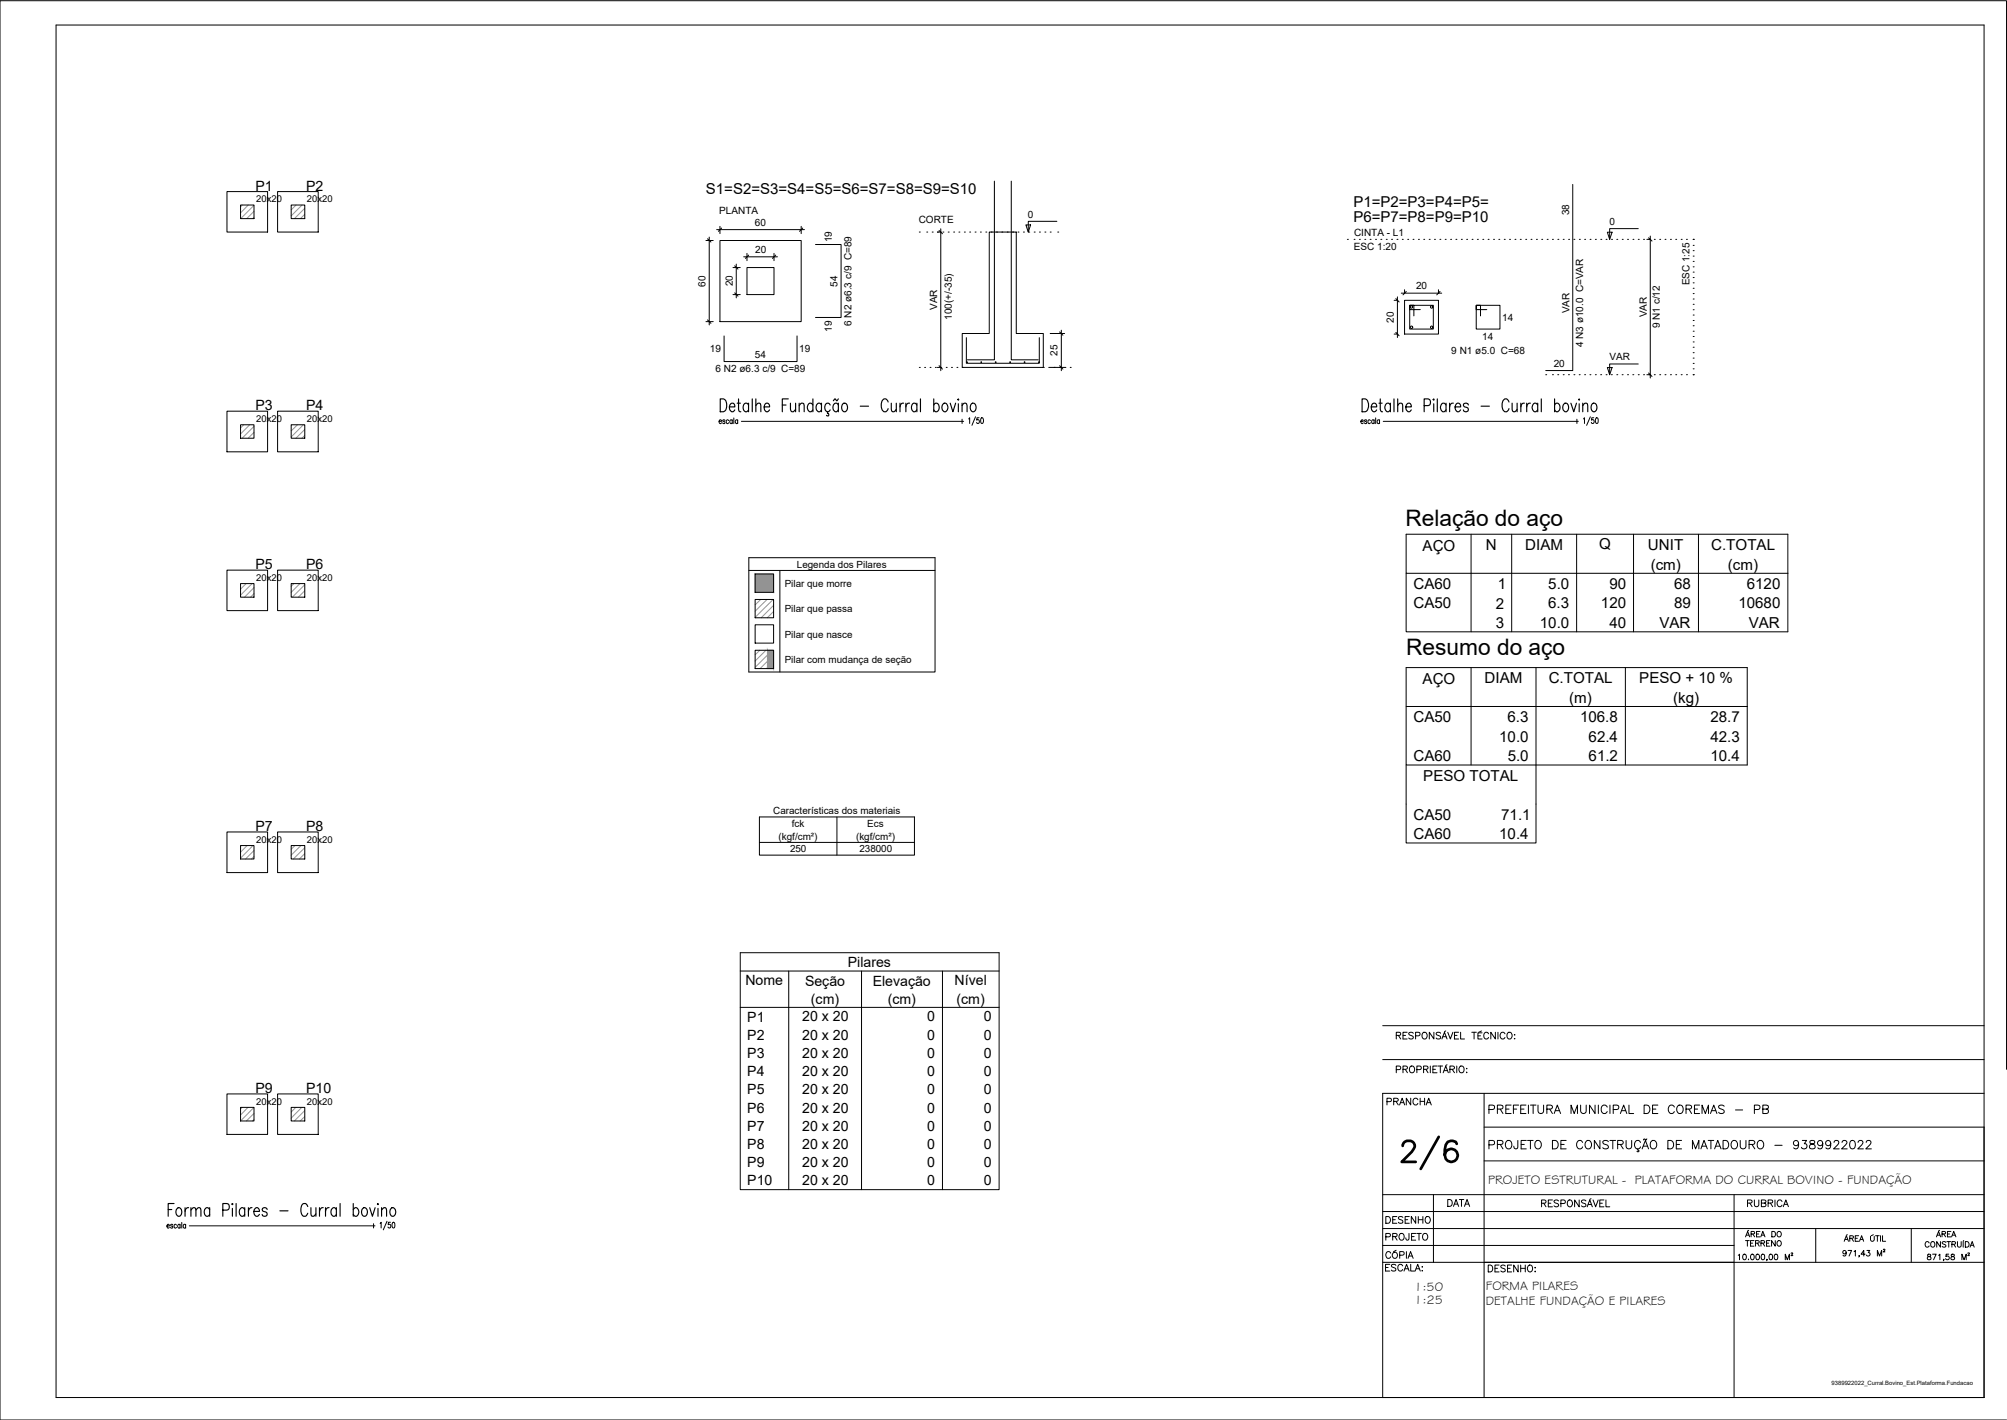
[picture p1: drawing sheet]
<svg xmlns="http://www.w3.org/2000/svg" width="594mm" height="420mm" viewBox="0 0 594 420" stroke-linecap="round" stroke-linejoin="round" font-family="sans-serif">
<!-- layer: FO-Textos dos pilares -->
<path d="M219.1 281.9h76.6v70.1h-76.6zM219.1 287.3h76.6M219.1 298.1h76.6M233.5 287.3v64.7M255 287.3v64.7M279 287.3v64.7" fill="none" stroke="#000" stroke-width=".3"/>
<!-- layer: FO-Hachuras dos pilares -->
<g fill="#969696" stroke="#969696" stroke-width=".3">
<path d="M223.5 169.8l5.5 5.5v-5.5zM223.5 169.8l5.5 5.5h-5.5z"/>
<path d="M227.2 192.4l1.8 5.4v-5.4zM227.2 192.4l1.8 5.4h-1.8z"/>
</g>
<g fill="none" stroke="#969696" stroke-width=".3">
<path d="M71.7 60.7l-.5 .5M73.5 60.7l-2.3 2.3M75.2 60.7l-4 4M75.2 62.5l-2.2 2.2M75.2 64.3l-.4 .4M87.6 60.7l-1.4 1.4M89.4 60.7l-3.2 3.2M90.2 61.6l-3 3.1M90.2 63.4l-1.3 1.3M72.1 125.7l-.9 .9M73.9 125.7l-2.7 2.7M75.2 126.2l-3.5 3.5"/>
<path d="M75.2 127.9l-1.8 1.8M86.3 125.7l-.1 .1M88.1 125.7l-1.9 1.8M89.8 125.7l-3.6 3.6M90.2 127.1l-2.6 2.6M90.2 128.8l-.8 .9M72.9 172.7l-1.7 1.6M74.6 172.7l-3.4 3.4M75.2 173.9l-2.8 2.8M75.2 175.6l-1 1.1M87 172.7l-.8 .8M88.8 172.7l-2.6 2.6"/>
<path d="M90.2 173l-3.7 3.7M90.2 174.8l-1.9 1.9M90.2 176.6l-.1 .1M225.2 177.4l-1.7 1.6M227 177.4l-3.5 3.4M228.9 177.4l-5.4 5.3M229 179.1l-3.7 3.7M224.9 192.4l-1.4 1.4M226.7 192.4l-3.2 3.2M227.2 193.8l-3.7 3.6M227.2 195.7l-2.2 2.1M227.2 197.5l-.3 .3"/>
<path d="M229 180.9l-1.9 1.9M71.4 250.2l-.2 .2M73.2 250.2l-2 1.9M74.9 250.2l-3.7 3.7M75.2 251.7l-2.5 2.5M75.2 253.4l-.8 .8M87.3 250.2l-1.1 1.1M89.1 250.2l-2.9 2.8M90.2 250.8l-3.4 3.4M90.2 252.6l-1.6 1.6M71.7 327.7l-.5 .4M73.4 327.7l-2.2 2.2"/>
<path d="M75.2 327.7l-4 4M75.2 329.4l-2.3 2.3M75.2 331.2l-.5 .5M87.5 327.7l-1.3 1.4M89.3 327.7l-3.1 3.1M90.2 328.6l-3.1 3.1M90.2 330.4l-1.3 1.3"/>
</g>
<!-- layer: FO-Textos das vigas -->
<path d="M221.7 165h55.1v33.8h-55.1zM221.7 168.8h55.1M230.8 168.8v30M224.8 241.7h45.9v11.3h-45.9zM224.8 249.3h45.9M247.7 241.7v11.3" fill="none" stroke="#000" stroke-width=".3"/>
<!-- layer: FO-Pilares -->
<g fill="none" stroke="#000" stroke-width=".3">
<path d="M71.2 60.7h4v4h-4zM86.2 60.7h4v4h-4zM71.2 125.7h4v4h-4zM86.2 125.7h4v4h-4zM71.2 172.7h4v4h-4zM86.2 172.7h4v4h-4zM223.5 169.8h5.5v5.5h-5.5zM223.5 177.4h5.5v5.4h-5.5zM223.5 184.9h5.5v5.4h-5.5zM223.5 192.4h5.5v5.4h-5.5zM71.2 250.2h4v4h-4zM86.2 250.2h4v4h-4z"/>
<path d="M71.2 327.7h4v4h-4zM86.2 327.7h4v4h-4z"/>
</g>
<!-- layer: DT-Forma -->
<path d="M213.1 71.2h24.1v24h-24.1zM221.1 79.2h8v8h-8zM292.8 68.7h8v30h8v10h-24v-10h8zM415.8 88.9h10v9.9h-10z" fill="none" stroke="#000" stroke-width=".3"/>
<!-- layer: DT-Cotas -->
<g fill="none" stroke="#000" stroke-width=".3">
<path d="M209 71.2h2.1M209.9 70.1v26M212.1 67.9h26M213.1 67v2.1M217 79.2h2.1M217.9 78.1v10M220.1 76h10M221.1 75v2.1M229.1 75v2.1M237.2 67v2.1M277.5 68.7h1.1M278.5 67.7v42"/>
<path d="M487.5 70.8h1.1M488.5 69.9v41.9M209 95.2h2.1M217 87.2h2.1M310.9 98.7h4.2M314.2 97.7v12M412.7 88.9h1.1M412.7 98.8h1.1M413.6 87.8v12.1M414.8 86.7h12M415.8 85.7v1.2M425.8 85.7v1.2"/>
<path d="M277.5 108.7h1.1M310.9 108.7h4.2M487.5 110.9h1.1"/>
</g>
<!-- layer: 0 -->
<g fill="none" stroke="#000" stroke-width=".3">
<path d="M209.4 70.7l1 .9M213.6 67.5l-1 1M217.5 78.7l.9 .9M221.6 75.5l-1 1M229.6 75.5l-1 1M237.6 67.5l-1 1M278 68.2l1 1M488 70.4l1 .9M209.4 94.7l1 1M217.5 86.7l.9 .9M313.6 98.2l1 1M413.2 88.3l.9 1.1"/>
<path d="M413.2 98.3l.9 1.1M416.3 86.2l-1 1M426.3 86.2l-1 1M278 108.2l1 1M313.6 108.2l1 1M488 110.4l1 1M537.5 363.5v10M565.7 363.5v10"/>
</g>
<!-- layer: DT-Barras no corte -->
<g fill="none" stroke="#000" stroke-width=".3">
<circle cx="417.8" cy="90.8" r=".36"/>
<circle cx="417.8" cy="96.8" r=".36"/>
<circle cx="423.8" cy="96.8" r=".36"/>
<circle cx="423.8" cy="90.8" r=".36"/>
<circle cx="286.2" cy="107.2" r=".11"/>
<circle cx="290.4" cy="107.2" r=".11"/>
<circle cx="294.7" cy="107.2" r=".11"/>
<circle cx="299" cy="107.2" r=".11"/>
<circle cx="303.3" cy="107.2" r=".11"/>
<circle cx="307.5" cy="107.2" r=".11"/>
</g>
<!-- layer: DT-Textos -->
<path d="M303.7 66.5h1.4l-.7 2.2zM312.8 65.5h-8.4v3.2M475.8 68.7h1.4l-.7 2.1zM484.9 67.6h-8.4v3.2M475.8 108.8h1.4l-.7 2.1zM484.9 107.7h-8.4v3.2" fill="none" stroke="#000" stroke-width=".3"/>
<!-- layer: DT-Pontilhado -->
<g fill="none" stroke="#000" stroke-width=".3">
<path d="M272.1 68.7h.1M274.3 68.7h.1M275.9 68.7h.1M277.5 68.7h.1M279.1 68.7h.1M280.7 68.7h.1M282.3 68.7h.1M283.8 68.7h.1M285.5 68.7h.1M287 68.7h.1M288.6 68.7h.1M290.2 68.7h.1"/>
<path d="M291.8 68.7h.1M293.4 68.7h.1M295 68.7h.1M296.5 68.7h.1M298.2 68.7h.1M299.8 68.7h.1M301.3 68.7h.1M302.9 68.7h.1M304.5 68.7h.1M306.1 68.7h.1M307.7 68.7h.1M309.3 68.7h.1"/>
<path d="M310.9 68.7h.1M313.1 68.7h.1M398.8 70.8h.1M400.8 70.8h.1M402.4 70.8h.1M404 70.8h.1M405.6 70.8h.1M407.2 70.8h.1M408.7 70.8h.1M410.3 70.8h.1M411.9 70.8h.1M413.5 70.8h.1"/>
<path d="M415.1 70.8h.1M416.7 70.8h.1M418.3 70.8h.1M419.9 70.8h.1M421.4 70.8h.1M423 70.8h.1M424.6 70.8h.1M426.2 70.8h.1M427.8 70.8h.1M429.4 70.8h.1M431 70.8h.1M432.6 70.8h.1"/>
<path d="M434.1 70.8h.1M435.7 70.8h.1M437.3 70.8h.1M438.9 70.8h.1M440.5 70.8h.1M442.1 70.8h.1M443.7 70.8h.1M445.3 70.8h.1M446.8 70.8h.1M448.4 70.8h.1M450 70.8h.1M451.6 70.8h.1"/>
<path d="M453.2 70.8h.1M454.8 70.8h.1M456.4 70.8h.1M458 70.8h.1M459.5 70.8h.1M461.1 70.8h.1M462.7 70.8h.1M464.3 70.8h.1M465.9 70.8h.1M467.5 70.8h.1M469.1 70.8h.1M470.7 70.8h.1"/>
<path d="M472.2 70.8h.1M473.8 70.8h.1M475.4 70.8h.1M477 70.8h.1M478.6 70.8h.1M480.2 70.8h.1M481.8 70.8h.1M483.4 70.8h.1M484.9 70.8h.1M486.5 70.8h.1M488.1 70.8h.1M489.7 70.8h.1"/>
<path d="M491.3 70.8h.1M492.8 70.8h.1M494.5 70.8h.1M496 70.8h.1M497.6 70.8h.1M499.2 70.8h.1M501.2 79h.1M501.2 77.3h.1M501.2 75.8h.1M501.2 74.2h.1M501.2 72.6h.1M501.2 70.8h.1"/>
<path d="M501.2 99.6h.1M501.2 98h.1M501.2 96.4h.1M501.2 94.8h.1M501.2 93.2h.1M501.2 91.7h.1M501.2 90h.1M501.2 88.5h.1M501.2 86.9h.1M501.2 85.3h.1M501.2 83.7h.1M501.2 82.1h.1"/>
<path d="M501.2 80.5h.1M272.1 108.7h.1M273.7 108.7h.1M275.3 108.7h.1M276.9 108.7h.1M278.5 108.7h.1M280.1 108.7h.1M281.6 108.7h.1M283.3 108.7h.1M284.8 108.7h.1M308.8 108.7h.1M310.4 108.7h.1"/>
<path d="M312 108.7h.1M313.6 108.7h.1M315.2 108.7h.1M316.8 108.7h.1M457.5 110.9h.1M459.5 110.9h.1M461.1 110.9h.1M462.7 110.9h.1M464.3 110.9h.1M465.9 110.9h.1M467.4 110.9h.1M469.1 110.9h.1"/>
<path d="M470.6 110.9h.1M472.2 110.9h.1M473.8 110.9h.1M475.4 110.9h.1M477 110.9h.1M478.6 110.9h.1M480.1 110.9h.1M481.8 110.9h.1M483.3 110.9h.1M484.9 110.9h.1M486.5 110.9h.1M488.1 110.9h.1"/>
<path d="M489.7 110.9h.1M491.3 110.9h.1M492.8 110.9h.1M494.5 110.9h.1M496 110.9h.1M497.6 110.9h.1M499.2 110.9h.1M501.2 110.9h.1M501.2 109.1h.1M501.2 107.5h.1M501.2 106h.1M501.2 104.4h.1"/>
<path d="M501.2 102.7h.1M501.2 101.2h.1"/>
</g>
<!-- layer: DT-Barras na forma -->
<path d="M420.4 91.6h-3.1v-1.3h7v7.1h-7v-7.1h1.2v3.2" fill="none" stroke="#000" stroke-width=".3"/>
<!-- layer: DT-Barras rebatidas -->
<path d="M465.5 54.6v55h-8M440.1 91.6h-3.1v-1.3h7v7.1h-7v-7.1h1.2v3.2" fill="none" stroke="#000" stroke-width=".3"/>
<!-- layer: DT-Armadura -->
<path d="M294.3 53.6v52.9h-8M299.3 53.6v52.9h8M241.4 72.3h7.6v21.6h-7.6M214.3 99.4v7.6h21.6v-7.6M286 99.9v7.6h21.6v-7.6" fill="none" stroke="#000" stroke-width=".3"/>
<path d="M67.2 56.7h12v12h-12zM82.2 56.7h12v12h-12zM67.2 121.7h12v12h-12zM82.2 121.7h12v12h-12zM67.2 168.7h12v12h-12zM82.2 168.7h12v12h-12zM67.2 246.2h12v12h-12zM82.2 246.2h12v12h-12zM67.2 323.7h12v12h-12zM82.2 323.7h12v12h-12z" fill="none" stroke="#000" stroke-width=".3"/>
<path d="M435.4 158.1v28.8M447.5 158.1v28.8M466.7 158.1v28.8M483.5 158.1v28.8M502.8 158.1v28.8M416.2 169.6v17.3h113v-28.8h-113v11.5h113M435.4 197.5v28.9M454.7 197.5v51.9h-38.5v-23M481.1 197.5v28.9M416.2 209v17.4h101v-28.9h-101v11.5h101" fill="none" stroke="#000" stroke-width=".3"/>
<!-- layer: A_Prancha -->
<g fill="none" stroke="#000" stroke-width=".3">
<path d="M16.6 7.4h570.7v406.1h-570.7zM212.9 124.7h.7l-.1-.3a.48 .48 0 0 0-.7 .4 .48 .48 0 0 0 .6 .5l.2-.2M214.6 124.5l-.3-.3-.4 .3 .6 .3v.5h-.3l-.3-.2M215.7 124.5a.47 .47 0 0 0-.7-.1 .47 .47 0 0 0 0 .7l.3 .2 .4-.2M216.7 124.5a.47 .47 0 0 0-.7-.1 .47 .47 0 0 0 .1 .7l.2 .2 .4-.2M216.7 124.2v1.1M217.2 123.7v1.6M218.4 124.5l-.2-.2a.5 .5 0 0 0-.6 .5 .5 .5 0 0 0 .6 .5l.2-.2M218.4 124.2v1.1M219.5 124.7h65.7M284.8 124v1.3M286.7 124l.3-.4v1.7"/>
<path d="M288.8 123.3l-1.1 2.6M289.8 123.6h-.6l-.1 .7a.49 .49 0 0 1 .8 .4 .49 .49 0 0 1-.8 .4v-.1M290.4 123.7l.2-.1a.95 .95 0 0 1 0 1.7l-.3-.7zM402.8 124.7h.7l-.1-.4a.51 .51 0 0 0-.6 .5 .51 .51 0 0 0 .6 .5l.1-.2M404.6 124.5l-.3-.3-.4 .1v.3l.6 .2 .1 .3-.3 .2-.4-.2M405.6 124.5a.47 .47 0 0 0-.7-.1 .47 .47 0 0 0 .1 .7l.2 .2 .4-.2M406.7 124.5a.47 .47 0 0 0-.7-.1 .47 .47 0 0 0 .1 .7l.2 .2 .4-.2M406.7 124.2v1.1M407.2 123.7v1.6M408.3 124.5a.47 .47 0 0 0-.7-.1 .47 .47 0 0 0 .1 .7l.2 .2 .4-.2M408.3 124.2v1.1M409.4 124.7h57.8"/>
<path d="M466.8 124v1.3M468.7 124l.3-.4v1.7M470.7 123.3l-1.1 2.6M471.8 123.6h-.6v.6a.52 .52 0 0 1 .7 .6 .52 .52 0 0 1-.8 .3l-.1-.1M472.4 123.7l.2-.1a.99 .99 0 0 1 0 1.7l-.4-.7zM593.9 316.4v-316.2h-593.9v420h593.9M49.4 362.8h.7l-.1-.5a.5 .5 0 0 0-.6 .5 .5 .5 0 0 0 .6 .5l.1-.2M51.1 362.5l-.2-.3-.4 .3 .6 .4v.4l-.4 .1-.2-.3M52.2 362.5l-.1-.2a.5 .5 0 0 0-.6 .5 .5 .5 0 0 0 .6 .5l.1-.2M53.3 362.5l-.1-.2a.5 .5 0 0 0-.6 .5 .5 .5 0 0 0 .6 .5l.1-.2M53.3 362.2v1.2M53.8 361.7v1.7"/>
<path d="M54.9 362.5l-.1-.2a.5 .5 0 0 0-.6 .5 .5 .5 0 0 0 .6 .5l.1-.2M54.9 362.2v1.2M56 362.7h55M110.6 362.1v1.2M112.5 362l.3-.3v1.6M114.6 361.4l-1.1 2.5M115.6 361.7h-.6l-.1 .7a.49 .49 0 0 1 .7 0 .49 .49 0 0 1-.1 .7 .49 .49 0 0 1-.6 0M116.2 361.7h.2a.99 .99 0 0 1 0 1.6l-.4-.7z"/>
</g>
<g fill="none" stroke="#000" stroke-width=".34">
<path d="M213.2 118h1a2.34 2.34 0 0 1 0 3.8h-1zM218.2 119.3h1M218.6 118v3.1l.1 .5 .6 .2M221.6 119.8l-.3-.3-.7-.2a1.37 1.37 0 0 0-.6 1.4 1.37 1.37 0 0 0 1 1.1l.6-.5M221.6 119.3v2.5M222.7 118v3.8M223.7 118v3.8M231.6 119.8h1.1M233.3 118h-1.7v3.8M234 119.3l.1 2.3 .7 .2 .7-.7M235.5 119.3v2.5M236.6 119.3v2.5"/>
<path d="M240.6 119.8l-.5-.5a1.28 1.28 0 0 0-1.1 1.3 1.28 1.28 0 0 0 1.1 1.2l.5-.5M240.6 118v3.8M243.2 119.8l-.5-.5a1.28 1.28 0 0 0-1.2 1.3 1.28 1.28 0 0 0 1.2 1.2l.5-.5M243.2 119.3v2.5M245.7 119.8l-.2-.3-.7-.2a1.37 1.37 0 0 0-.7 1.4 1.37 1.37 0 0 0 1.1 1.1l.5-.5M248.2 118l-.4 .6-.6-.6-.5 .6M248.2 119.8l-.6-.5a1.28 1.28 0 0 0-1.1 1.3 1.28 1.28 0 0 0 1.1 1.2l.6-.5M248.2 119.3v2.5M249.5 119.5l.7-.2a1.37 1.37 0 0 1 .7 1.4 1.37 1.37 0 0 1-1.1 1.1 1.6 1.6 0 0 1-.3-2.3zM262.9 119a.95 .95 0 0 0-1-1 .95 .95 0 0 0-.9 1l-.1 .5a2.43 2.43 0 0 0 .8 2.3 1.09 1.09 0 0 0 1.2-.9M263.8 119.3l.1 2.3 .7 .2 .7-.7M265.3 119.3v2.5"/>
<path d="M266.4 119.3v2.5M267.5 119.3l-.7 .2-.4 .9M268.1 119.3v2.5M269.2 119.3a.99 .99 0 0 0-1.1 1.1M271.4 119.8l-.6-.5h-.4a1.57 1.57 0 0 0 0 2.5h.4l.6-.5M271.4 119.3v2.5M272.5 118v3.8M276.4 119.8l.2-.3 .7-.2a1.37 1.37 0 0 1 .7 1.4 1.37 1.37 0 0 1-1.1 1.1l-.5-.5M276.4 118v3.8M279.2 119.5l.3-.2a1.28 1.28 0 0 1 1.1 1.3 1.28 1.28 0 0 1-1.1 1.2 1.56 1.56 0 0 1-.3-2.3zM281.3 119.3l.8 2.5 .8-2.5M283.7 118v.4z"/>
<path d="M283.7 119.5v2.3M284.8 119.3v2.5M287.6 119.5l.6-.2a1.37 1.37 0 0 1 .7 1.4 1.37 1.37 0 0 1-1 1.1 1.6 1.6 0 0 1-.3-2.3zM403.2 118h.9a2.29 2.29 0 0 1 0 3.8h-.9zM408.2 119.3h.9M408.6 118v3.1l.1 .5 .5 .2M411.6 119.8l-.6-.5a1.28 1.28 0 0 0-1.1 1.3 1.28 1.28 0 0 0 1.1 1.2l.6-.5M411.6 119.3v2.5M412.6 118v3.8M413.7 118v3.8M424.4 118v.4l-.2-.2zM424.4 119.5v2.3"/>
<path d="M425.4 118v3.8M428 119.8l-.5-.5a1.28 1.28 0 0 0-1.1 1.3 1.28 1.28 0 0 0 1.1 1.2l.5-.5M428 119.3v2.5M429.1 119.3v2.5M430.2 119.3a.99 .99 0 0 0-1.1 1.1M434.6 119.8a.76 .76 0 0 0-.7-.5 .76 .76 0 0 0-.7 .5l.3 .6 .7 .2a.7 .7 0 0 1 .3 1l-.8 .2-.4-.2-.1-.3M446.7 119a.95 .95 0 0 0-1-1 .95 .95 0 0 0-.9 1l-.2 .5a2.43 2.43 0 0 0 .8 2.3 1.09 1.09 0 0 0 1.3-.9M447.6 119.3l.1 2.3 .7 .2 .7-.7M449.1 119.3v2.5M450.2 119.3v2.5M451.2 119.3l-.6 .2-.4 .9M451.9 119.3v2.5"/>
<path d="M453 119.3a.99 .99 0 0 0-1.1 1.1M455.2 119.8l-.6-.5a1.28 1.28 0 0 0-1.1 1.3 1.28 1.28 0 0 0 1.1 1.2l.6-.5M455.2 119.3v2.5M456.2 118v3.8M460.2 119.8l.5-.5a1.28 1.28 0 0 1 1.1 1.3 1.28 1.28 0 0 1-1.1 1.2l-.5-.5M460.2 118v3.8M463 119.5l.7-.2a1.57 1.57 0 0 1 0 2.5 1.31 1.31 0 0 1-1.2-.9 1.31 1.31 0 0 1 .5-1.4zM465 119.3l.8 2.5 .8-2.5M467.4 118v.4zM467.4 119.5v2.3M468.5 119.3v2.5M471.3 119.5l.7-.2a1.37 1.37 0 0 1 .7 1.4 1.37 1.37 0 0 1-1.1 1.1 1.6 1.6 0 0 1-.3-2.3z"/>
<path d="M215.9 120.4h1.6v-.4a.72 .72 0 0 0-.4-.6 .72 .72 0 0 0-.8 .1 1.38 1.38 0 0 0-.4 1.4 1.38 1.38 0 0 0 1.1 .9l.5-.5M223.7 120l.7-.7 .7 .2 .1 2.3M226.2 120.4h1.6v-.4a.76 .76 0 0 0-1.2-.5 1.64 1.64 0 0 0 .2 2.3h.4l.6-.5M236.6 120l.6-.7 .7 .2 .1 2.3M244.9 121.8v.5h.3l.1 .6-.1 .2-.6-.2M254.6 120.2h2.5M284.8 120l.6-.7 .7 .2 .2 2.3M405.9 120.4h1.6v-.4a.74 .74 0 0 0-.4-.7 .74 .74 0 0 0-.8 .2 1.42 1.42 0 0 0 .7 2.3l.5-.5M413.7 120l.7-.7 .7 .2 .1 2.3M416.1 120.4h1.6v-.4a.72 .72 0 0 0-.4-.6 .72 .72 0 0 0-.7 .1 1.38 1.38 0 0 0-.4 1.4 1.38 1.38 0 0 0 1 .9l.5-.5M421.6 120h1.1l.6-.3a1.12 1.12 0 0 0-.6-1.7h-1.1v3.8M430.7 120.4h1.7v-.4a.76 .76 0 0 0-1.3-.5 1.38 1.38 0 0 0-.4 1.4 1.38 1.38 0 0 0 1.1 .9l.6-.5"/>
<path d="M438.4 120.2h2.5M468.5 120l.7-.7 .7 .2 .1 2.3M49.8 357.9h1M51.5 356.1h-1.7v3.8M52.5 357.5l.2-.2a1.29 1.29 0 0 1 1.1 1.3 1.29 1.29 0 0 1-1.1 1.3 1.51 1.51 0 0 1-.2-2.4zM54.8 357.3v2.6M55.8 357.3a1 1 0 0 0-1 1.1M56.5 358.1l.7-.8 .7 .2 .1 2.4M56.5 357.3v2.6M58 358.1l.7-.8 .7 .2 .1 2.4M62.1 357.9l-.6-.6a1.29 1.29 0 0 0-1.1 1.3 1.29 1.29 0 0 0 1.1 1.3l.6-.6M62.1 357.3v2.6"/>
<path d="M66 358.1h1.2a1.02 1.02 0 0 0 .7-1 1.02 1.02 0 0 0-.7-1h-1.2v3.8M68.8 356.1l.2 .2-.2 .1zM68.8 357.5v2.4M69.9 356.1v3.8M72.4 357.9l-.5-.6a1.28 1.28 0 0 0-1.1 1.3 1.28 1.28 0 0 0 1.1 1.3l.5-.6M72.4 357.3v2.6M73.5 357.3v2.6M74.6 357.3a1.06 1.06 0 0 0-1.1 1.1M75.1 358.4h1.7v-.3a.77 .77 0 0 0-1.2-.6 1.35 1.35 0 0 0-.4 1.4 1.35 1.35 0 0 0 1 1l.6-.6M79.1 357.9a.81 .81 0 0 0-1.4-.4v.8a1.51 1.51 0 0 1 1.4 .9v.1a.76 .76 0 0 1-.8 .6 .76 .76 0 0 1-.7-.6M82.8 358.3h2.5M91.1 357a.95 .95 0 0 0-1-.9 .95 .95 0 0 0-.9 .9l-.1 .5a1.64 1.64 0 0 0 1.3 2.4l.7-.9"/>
<path d="M92 357.3l.2 2.4 .6 .2 .7-.7M93.5 357.3v2.6M94.6 357.3v2.6M95.7 357.3a1.06 1.06 0 0 0-1.1 1.1M96.4 357.3v2.6M97.4 357.3a1 1 0 0 0-1 1.1M99.6 357.9l-.5-.6a1.28 1.28 0 0 0-1.2 1.3 1.28 1.28 0 0 0 1.2 1.3l.5-.6M99.6 357.3v2.6M100.7 356.1v3.8M104.6 357.9l.5-.6a1.28 1.28 0 0 1 1.1 1.3 1.28 1.28 0 0 1-1.1 1.3l-.5-.6M104.6 356.1v3.8M107.4 357.5l.3-.2a1.29 1.29 0 0 1 1.1 1.3 1.29 1.29 0 0 1-1.1 1.3 1.56 1.56 0 0 1-.3-2.4z"/>
<path d="M109.4 357.3l.8 2.6 .8-2.6M111.9 356.1v.3l-.2-.1zM111.9 357.5v2.4M112.9 358.1l.7-.8 .7 .2 .1 2.4M112.9 357.3v2.6M115.8 357.5l.2-.2a1.28 1.28 0 0 1 1.1 1.3 1.28 1.28 0 0 1-1.1 1.3 1.6 1.6 0 0 1-.2-2.4z"/>
</g>
<g fill="none" stroke="#000" stroke-width=".3">
<path d="M409.3 313.5h178M409.3 303.5h178M439.3 323.5v90M440.7 338.8l1.6-.3v-.8l-.5-.3h-1.1v2.5M443.2 338.6l1.5-.1 .2-.3-.1-.5-.5-.3h-1.1v2.5M444.1 338.6l.8 1.3M446.1 337.6a1.24 1.24 0 0 1 1.5 .8 1.24 1.24 0 0 1-.8 1.5 1.31 1.31 0 0 1-1.2-.9 1.31 1.31 0 0 1 .5-1.4zM449.3 337.4l-.1 2.3-.4 .2-.4-.1-.3-.7M450.3 338.6h.9M451.8 337.4h-1.5v2.5h1.5M452.2 337.4h1.6M453 337.4v2.5"/>
<path d="M454.5 337.8l.3-.2a1.24 1.24 0 0 1 1.5 .8 1.24 1.24 0 0 1-.8 1.5 1.27 1.27 0 0 1-1.2-.7 1.27 1.27 0 0 1 .2-1.4zM459.5 337.4h.9a1.33 1.33 0 0 1 .9 1.3 1.33 1.33 0 0 1-.9 1.2h-.9zM462 338.6h1M463.6 337.4h-1.6v2.5h1.6M468.5 338a.92 .92 0 0 0-1.1-.6 .92 .92 0 0 0-.7 1v.6a.91 .91 0 0 0 .7 .9 .91 .91 0 0 0 1.1-.6M469.6 337.6a1.24 1.24 0 0 1 1.5 .8 1.24 1.24 0 0 1-.7 1.5 1.31 1.31 0 0 1-1.2-.9 1.31 1.31 0 0 1 .4-1.4zM473.6 337.4v2.5l-1.7-2.5v2.5M476.1 337.8a.92 .92 0 0 0-.9-.4 .92 .92 0 0 0-.8 .6l.2 .4 1.3 .5 .2 .7a1.12 1.12 0 0 1-1.7 0M476.5 337.4h1.7M477.4 337.4v2.5M478.8 338.6l1.5-.1 .2-.6-.6-.5h-1.1v2.5M479.6 338.6l.9 1.3"/>
<path d="M481.3 337.4v1.8a.83 .83 0 0 0 .9 .7 .83 .83 0 0 0 .8-.7v-1.8M484.8 339.9v.4h.2l.1 .4h-.6M485.6 338a.92 .92 0 0 0-1.1-.6 .92 .92 0 0 0-.7 1v.6a.91 .91 0 0 0 .8 .9 .91 .91 0 0 0 1-.6M486.1 339.9l.9-2.5 1 2.5M486.5 339.1h1.1M486.6 337.1l-.1 .2M487.5 337l-.3 .3-.6-.2M488.7 337.8l.2-.2a1.24 1.24 0 0 1 1.5 .8 1.24 1.24 0 0 1-.7 1.5 1.27 1.27 0 0 1-1.2-.7 1.27 1.27 0 0 1 .2-1.4zM493.7 337.4h.8a1.33 1.33 0 0 1 .9 1.3 1.33 1.33 0 0 1-.9 1.2h-.8zM496.2 338.6h1M497.8 337.4h-1.6v2.5h1.6M501 339.9v-2.5l.9 2.5 1-2.5v2.5"/>
<path d="M503.5 339.9l.9-2.5 1 2.5M503.8 339.1h1.2M505.6 337.4h1.7M506.4 337.4v2.5M507.5 339.9l1-2.5 .9 2.5M507.9 339.1h1.2M510 337.4h.8a1.33 1.33 0 0 1 .9 1.3 1.33 1.33 0 0 1-.9 1.2h-.8zM512.9 337.6a1.24 1.24 0 0 1 1.5 .8 1.24 1.24 0 0 1-.8 1.5 1.31 1.31 0 0 1-1.2-.9 1.31 1.31 0 0 1 .5-1.4zM515.1 337.4v1.8a.86 .86 0 0 0 .9 .7 .86 .86 0 0 0 .8-.7v-1.8M517.7 338.6h1.1a.6 .6 0 0 0 .6-.7l-.6-.5h-1.1v2.5M518.6 338.6l.8 1.3M520.4 337.8l.2-.2a1.24 1.24 0 0 1 1.5 .8 1.24 1.24 0 0 1-.8 1.5 1.27 1.27 0 0 1-1.1-.7 1.27 1.27 0 0 1 .2-1.4z"/>
<path d="M525.4 338.9h2.1M532.4 338.3a.76 .76 0 0 1-1.1 .7 .76 .76 0 0 1-.3-1.2 .76 .76 0 0 1 1.3 0 1.31 1.31 0 0 1-.8 2.1l-.6-.3M533.5 337.4h1.3l-.7 1a.82 .82 0 0 1 .6 1.3 .82 .82 0 0 1-1.5-.2M535.9 337.6a.52 .52 0 0 0 .2 .8 .93 .93 0 0 1 1 .3 .93 .93 0 0 1 .1 1l-.5 .2a.83 .83 0 0 1-1.1-.4 1.25 1.25 0 0 1 1.4-1.2l.2-.5a.93 .93 0 0 0-1.3-.2zM539.5 338.3a.78 .78 0 0 1-1 .7 .78 .78 0 0 1-.4-1.2 .78 .78 0 0 1 1.3 0 1.3 1.3 0 0 1-.8 2.1l-.5-.3M541.9 338.3a.76 .76 0 0 1-1 .7 .76 .76 0 0 1-.3-1.2 .76 .76 0 0 1 1.2 0 1.31 1.31 0 0 1-.8 2.1l-.5-.3M542.9 338l.2-.4a.8 .8 0 0 1 1.1 .1v.7l-1.4 1.5h1.6M545.3 338l.4-.6h.5l.5 .5-.4 .9-1.2 1.1h1.7M547.9 337.6a.8 .8 0 0 1 1.2 .3 1.26 1.26 0 0 1-.9 2 1.55 1.55 0 0 1-.3-2.3zM550 338l.1-.3a.8 .8 0 0 1 1.1-.1l.1 .1a.76 .76 0 0 1-.2 1.1l-1.2 1.1h1.7M552.4 338l.1-.3a.8 .8 0 0 1 1.2 0v.7l-1.4 1.5h1.6M587.3 323.5h-178v90h178v-80h-148"/>
<path d="M409.3 353.5h178M439.3 343.5h148M513.3 353.5v20h-104M439.3 373.5h148M513.3 373.5v40"/>
</g>
<g fill="none" stroke="#000" stroke-width=".3">
<path d="M413.3 306.4l1.1-.1 .1-.7-1.2-.2v2M413.3 316.5l1.1-.1 .2-.3-.2-.6-1.1-.1v2M413.9 306.4l.7 1M415.3 316.4l1.1-.1 .2-.3-.2-.5-1.1-.1v2M415.3 306.4h.8M416 316.4l.6 1M416.5 305.4h-1.2v2h1.2M417.4 315.7a.94 .94 0 0 1 1.4 .6 .94 .94 0 0 1-1.1 1.1l-.3-.2-.2-.5zM418.3 305.7l-.4-.3-.9 .3 .2 .5 1.1 .7v.2l-.4 .3-.9-.3M419 306.5l1.2-.1v-.8l-1.2-.2v2M419.4 316.5l1.1-.1 .2-.3-.2-.6-1.1-.1v2M421.1 305.7a.95 .95 0 0 1 1.4 .3 .95 .95 0 0 1-.4 1.3 .96 .96 0 0 1-1.2-.4 .96 .96 0 0 1 .2-1.2z"/>
<path d="M421.4 316.4l1.1-.1 .2-.3-.2-.5-1.1-.1v2M422.1 316.4l.6 1M423.4 315.4v2M424.1 316.4h.8M424.4 305.4v2l-1.3-2v2M425.4 315.4h-1.3v2h1.3M425.7 315.4h1.3M426.3 315.4v2M426.4 305.7l-.4-.3-.7 .1-.1 .6 1.1 .5 .1 .5-.4 .3-.9-.3M426.8 307.4l.8-2 .7 2M427.1 306.7h.9M427.2 317.4l.7-2 .8 2"/>
<path d="M427.5 316.8h.9M427.9 305.1l-.3 .1M428.3 315l-.4 .3M428.5 305.4l.8 2 .8-2M429.2 316.4l1.1-.1 .2-.3-.1-.4-1.2-.2v2M429.9 316.4l.6 1M430.5 306.4h.8M431.2 315.4v2M431.8 305.4h-1.3v2h1.3M432.2 315.5a.94 .94 0 0 1 1.2 .9 .94 .94 0 0 1-1.2 .9l-.4-.6zM432.4 305.4v2h1.1M434 316.2h.3z"/>
<path d="M434 317.3h.3zM435.7 305.4h1.3M436.3 305.4v2M437.5 306.5h.7M438.5 305.1l-.8 .3M438.7 305.6h-1.2v1.8h1.2M440.6 305.9a.72 .72 0 0 0-.8-.5 .72 .72 0 0 0-.6 .8v.5a.72 .72 0 0 0 .6 .7 .72 .72 0 0 0 .8-.4M442.6 305.4v2l-1.3-2v2M443.4 305.4v2M445.5 305.9a.74 .74 0 0 0-.9-.5 .74 .74 0 0 0-.6 .8 .83 .83 0 0 0 .3 1.1 .83 .83 0 0 0 1.1-.2l.1-.1M446.2 305.7a.95 .95 0 0 1 1.4 .3 .95 .95 0 0 1-.4 1.3 .96 .96 0 0 1-1.1-.4 .96 .96 0 0 1 .1-1.2zM448.2 306.2h.2z"/>
<path d="M448.2 307.3h.2zM409.3 358.5h178M424.3 353.5v20M456.3 356l1.2-.1v-.6l-1.2-.3v2.1M456.9 356l.7 1.1M458.3 356h.8M459.5 355h-1.2v2.1h1.2M461.3 355.3a.76 .76 0 0 0-.7-.3 .76 .76 0 0 0-.6 .6l.4 .3 .7 .3 .2 .6a.87 .87 0 0 1-1.3 0M462 356.1l1.2-.1 .1-.7-1.3-.3v2.1M464.1 355.3a.75 .75 0 0 1 .9-.2 .75 .75 0 0 1 .5 .7v.5a.76 .76 0 0 1-.8 .8 .76 .76 0 0 1-.8-.8zM467.4 355v2.1l-1.3-2.1v2.1M469.4 355.3a.72 .72 0 0 0-.7-.3 .72 .72 0 0 0-.6 .6l.4 .3 .8 .3 .1 .6a.84 .84 0 0 1-1.3 0"/>
<path d="M469.8 357.1l.8-2.1 .7 2.1M470.1 356.4h.9M471 354.7l-.4 .2M471.6 355l.7 2.1 .8-2.1M473.5 356h.8M474.8 355h-1.3v2.1h1.3M475.4 355v2.1h1.1M409.3 368.5h104M409.3 363.5h178M410.1 375h.8M411.4 374.1h-1.3v2h1.3M411.6 370.8a.74 .74 0 0 0-.8-.5 .74 .74 0 0 0-.6 .8 .83 .83 0 0 0 .3 1.1 .83 .83 0 0 0 1.1-.2v-.1"/>
<path d="M413.2 374.4l-.5-.3-.7 .1-.1 .6 1.1 .4 .2 .6-.5 .3-.8-.3M413.3 370l-.8 .3M414.3 371.4l1.2-.1v-.8l-1.2-.2v2M415.2 374.6a.74 .74 0 0 0-.8-.5 .74 .74 0 0 0-.6 .8v.4a.74 .74 0 0 0 .6 .8 .74 .74 0 0 0 .8-.5M415.6 376.1l.7-2 .8 2M415.8 375.4h1M416.3 370.3v2M416.8 372.3l.7-2 .8 2M417.1 371.6h.9M417.6 374.1v2h1.1M418.9 376.1l.8-2 .7 2M419.2 375.4h.9"/>
<path d="M420.9 374.9h.2zM420.9 376h.2zM514.5 371.4l.4-.3v1.6M516.1 371.2a.81 .81 0 0 1 .9 .6 .81 .81 0 0 1-.5 .9l-.6-.3-.1-.6zM516.7 366l.6-1.6 .6 1.6M516.7 367.1h1.1M516.9 365.5h.8M517.2 367.1v1.6M517.6 372.6h.1M517.6 364.1l-.3 .1M518.2 367.8h.6M518.3 365.1l1-.1 .1-.3-.4-.3h-.7v1.6"/>
<path d="M518.4 371.2a.81 .81 0 0 1 1 .6 .81 .81 0 0 1-.6 .9l-.6-.3v-.6zM518.8 365.1l.6 .9M519.2 367.1h-1v1.6h1M519.6 367.8h1l.1-.4-.4-.3h-.7v1.6M519.9 371.2a.81 .81 0 0 1 1 .6 .81 .81 0 0 1-.5 .9h-.5l-.1-.3zM519.9 365.1h.7M520.2 367.8l.5 .9M521 364.4h-1.1v1.6h1.1M521.2 366l.6-1.6 .6 1.6M521.3 367.8h.9l.2-.4-.4-.3h-.7v1.6M521.4 365.5h.8M521.5 371.2l.3-.1a.87 .87 0 0 1 .6 .8 .87 .87 0 0 1-.6 .8h-.3l-.2-.7z"/>
<path d="M521.8 367.8l.6 .9M522.9 367.8h.6M523.1 372.7h-.2h.2l-.2 .3M523.8 371.2l.3-.1a.87 .87 0 0 1 .6 .8 .87 .87 0 0 1-.6 .8h-.3l-.2-.7zM523.9 367.1h-1v1.6h1M524.5 364.4h.5a.88 .88 0 0 1 .5 .8 .88 .88 0 0 1-.5 .8h-.5zM525.4 371.2a.81 .81 0 0 1 .9 .6 .81 .81 0 0 1-.5 .9l-.6-.3-.1-.6zM525.5 367.1v1.6l-1.1-1.6v1.6M526.2 364.6a.72 .72 0 0 1 1.1 .6 .72 .72 0 0 1-1.1 .6l-.2-.4zM526.2 367.3a.71 .71 0 0 1 .9 .1 .71 .71 0 0 1 0 1 .71 .71 0 0 1-.9 .1l-.2-.4zM528.4 372.7v-1.6l.6 1.6 .7-1.6v1.6M530.2 370.9l.1-.2 .3 .1-.5 .7h.6"/>
<path d="M545.9 367.3l.6-1.7 .7 1.7M546.1 366.7h.8M546.5 370.5a.51 .51 0 0 1-.7 .5 .51 .51 0 0 1-.2-.8 .51 .51 0 0 1 .8 0l.1 .3a.77 .77 0 0 1-.7 1.1l-.3-.2M546.8 365.3l-.3 .2M547 370h1.1l-.8 1.6M547.5 366.4h1l.1-.5-.4-.3h-.7v1.7M548.1 366.4l.5 .9M548.8 370.3l.4-.3v1.6M549.1 366.4h.7M550.2 365.6h-1.1v1.7h1.1M550.4 371.6h-.2h.2l-.2 .3M550.4 367.3l.7-1.7 .5 1.7"/>
<path d="M550.6 366.7h.8M552.1 371.1h-1.2l.8-1.1v1.6M552.6 370h.9l-.5 .6a.55 .55 0 0 1 .4 .9 .55 .55 0 0 1-1-.2M553.7 365.8v1l.4 .5 .6-.3 .1-1.2M554.5 365.3l-.6 .3M555.2 365.6h1.1M555.7 371.6v-1.6l.6 1.6 .7-1.6v1.6M555.7 365.6v1.7M556.6 365.6v1.7M557.2 365.6v1.7h1M557.5 369.8l.1-.2 .4 .1-.6 .7h.6M570.7 371.2v.4l.9 .6a.52 .52 0 0 1-.7 .6 .52 .52 0 0 1-.2-.9l.7-.3 .1-.3-.3-.2z"/>
<path d="M571 367.8a.61 .61 0 0 0-.7-.4 .61 .61 0 0 0-.5 .6 .67 .67 0 0 0 .3 .9 .67 .67 0 0 0 .9-.3M571.8 367.5a.75 .75 0 0 1 1 .8 .75 .75 0 0 1-1.2 .5l-.1-.8zM572.1 371.1h1l-.8 1.6M573.2 366l.6-1.6 .6 1.6M573.4 365.5h.8M573.8 371.4l.4-.3v1.6M574.1 364.1l-.3 .1M574.4 367.4v1.6l-1.1-1.6v1.6M574.8 365.1l1-.1 .1-.3-.4-.3h-.7v1.6M575.4 365.1l.5 .9M575.4 372.7h-.2h.2l-.2 .3M576 367.6l-.4-.2-.7 .2 .2 .4 .9 .6v.2l-.4 .2-.7-.2"/>
<path d="M576.3 367.4h1.1M576.5 365.1h.6M576.8 371.1h-.7l-.1 .7a.58 .58 0 0 1 .9 0 .58 .58 0 0 1-.2 .9 .58 .58 0 0 1-.8-.3M576.8 367.4v1.6M577.5 364.4h-1v1.6h1M577.6 371.2v.4l.9 .4-.1 .7-.8-.1v-.6l.9-.5-.3-.4zM577.7 366l.6-1.6 .7 1.6M577.8 368.2l.9-.1 .1-.6-1-.1v1.6M577.9 365.5h.8M578.3 368.2l.6 .8M579.4 367.4v1.2l.5 .4 .5-.2 .1-1.4M580.7 372.7v-1.6l.7 1.6 .6-1.6v1.6"/>
<path d="M581.1 367.4v1.6M581.3 367.1l-.2 .1M581.7 367.4h.6a.88 .88 0 0 1 .6 .8 .88 .88 0 0 1-.6 .8h-.6zM582.5 370.9v-.2l.4 .1-.4 .7h.5M583.1 369l.7-1.6 .6 1.6M583.4 368.5h.8"/>
<circle cx="412.9" cy="371.4" r=".88"/>
</g>
<text font-size="14.6" x="413.8" y="347.1">2/6</text>
<g font-size="6.7">
<text x="416" y="155.6">Relação do aço</text>
<text x="416.3" y="193.9">Resumo do aço</text>
</g>
<text font-size="5.7" x="439.6" y="330.6">PREFEITURA MUNICIPAL DE COREMAS - PB</text>
<g font-size="5.3">
<text x="516.1" y="358.4">RUBRICA</text>
<text x="408.9" y="368.3">PROJETO</text>
</g>
<g font-size="4.9">
<text x="409.2" y="328.1">PRANCHA</text>
<text x="427.2" y="358.1">DATA</text>
<text x="408.9" y="363">DESENHO</text>
<text x="439.2" y="377.5">DESENHO:</text>
</g>
<g font-size="4.5">
<text x="421.1" y="162.9">AÇO</text>
<text x="439.8" y="162.8">N</text>
<text x="451.5" y="162.8">DIAM</text>
<text x="473.4" y="162.6">Q</text>
<text x="487.8" y="162.7">UNIT</text>
<text x="506.5" y="162.7">C.TOTAL</text>
<text x="488.6" y="168.7">(cm)</text>
<text x="511.5" y="168.7">(cm)</text>
<text x="418.4" y="174.3">CA60</text>
<text x="443.4" y="174.3">1</text>
<text x="458.3" y="174.3">5.0</text>
<text x="476.4" y="174.3">90</text>
<text x="495.6" y="174.3">68</text>
<text x="517.1" y="174.3">6120</text>
<text x="418.4" y="180">CA50</text>
<text x="442.8" y="185.8">3</text>
<text x="442.8" y="180.1">2</text>
<text x="455.8" y="185.8">10.0</text>
<text x="458.3" y="180">6.3</text>
<text x="473.9" y="180">120</text>
<text x="476.4" y="185.8">40</text>
<text x="491.2" y="185.9">VAR</text>
<text x="495.6" y="180">89</text>
<text x="514.6" y="180">10680</text>
<text x="517.7" y="185.9">VAR</text>
<text x="421.1" y="202.4">AÇO</text>
<text x="439.5" y="202.2">DIAM</text>
<text x="458.4" y="202.2">C.TOTAL</text>
<text x="485.2" y="202.1">PESO + 10 %</text>
<text x="464.5" y="208.1">(m)</text>
<text x="495.3" y="208.1">(kg)</text>
<text x="418.4" y="213.7">CA50</text>
<text x="446.2" y="213.7">6.3</text>
<text x="467.7" y="213.7">106.8</text>
<text x="506.3" y="213.7">28.7</text>
<text x="443.8" y="219.5">10.0</text>
<text x="470.2" y="219.5">62.4</text>
<text x="506.3" y="219.5">42.3</text>
<text x="418.4" y="225.3">CA60</text>
<text x="446.3" y="225.3">5.0</text>
<text x="470.2" y="225.3">61.2</text>
<text x="506.3" y="225.3">10.4</text>
<text x="421.3" y="231">PESO TOTAL</text>
<text x="418.4" y="242.6">CA50</text>
<text x="444.4" y="242.6">71.1</text>
<text x="418.4" y="248.3">CA60</text>
<text x="443.8" y="248.3">10.4</text>
</g>
<g font-size="4.4">
<text x="209" y="57.3">S1=S2=S3=S4=S5=S6=S7=S8=S9=S10</text>
<text x="400.6" y="61.3">P1=P2=P3=P4=P5=</text>
<text x="400.6" y="65.6">P6=P7=P8=P9=P10</text>
</g>
<g font-size="4.2">
<text x="75.6" y="56.4">P1</text>
<text x="90.6" y="56.4">P2</text>
<text x="75.6" y="121.4">P3</text>
<text x="90.6" y="121.4">P4</text>
<text x="75.6" y="168.4">P5</text>
<text x="90.6" y="168.4">P6</text>
<text x="75.6" y="245.9">P7</text>
<text x="90.6" y="245.9">P8</text>
<text x="251" y="286">Pilares</text>
<text x="220.6" y="291.4">Nome</text>
<text x="238.3" y="291.7">Seção</text>
<text x="258.3" y="291.7">Elevação</text>
<text x="282.6" y="291.4">Nível</text>
<text x="240" y="297">(cm)</text>
<text x="262.8" y="297">(cm)</text>
<text x="283.1" y="297">(cm)</text>
<text x="221.2" y="302.3">P1</text>
<text x="237.4" y="302.2">20 x 20</text>
<text x="274.4" y="302.2">0</text>
<text x="291.3" y="302.2">0</text>
<text x="221.2" y="307.7">P2</text>
<text x="237.4" y="307.6">20 x 20</text>
<text x="274.4" y="307.6">0</text>
<text x="291.3" y="307.6">0</text>
<text x="221.2" y="313">P3</text>
<text x="237.4" y="313">20 x 20</text>
<text x="274.4" y="313">0</text>
<text x="291.3" y="313">0</text>
<text x="75.6" y="323.4">P9</text>
<text x="90.6" y="323.4">P10</text>
<text x="221.2" y="318.4">P4</text>
<text x="221.2" y="323.8">P5</text>
<text x="237.4" y="318.4">20 x 20</text>
<text x="237.4" y="323.8">20 x 20</text>
<text x="274.4" y="318.4">0</text>
<text x="274.4" y="323.8">0</text>
<text x="291.3" y="318.4">0</text>
<text x="291.3" y="323.8">0</text>
<text x="221.2" y="329.2">P6</text>
<text x="237.4" y="329.2">20 x 20</text>
<text x="274.4" y="329.2">0</text>
<text x="291.3" y="329.2">0</text>
<text x="221.2" y="334.6">P7</text>
<text x="237.4" y="334.6">20 x 20</text>
<text x="274.4" y="334.6">0</text>
<text x="291.3" y="334.6">0</text>
<text x="221.2" y="340">P8</text>
<text x="237.4" y="340">20 x 20</text>
<text x="274.4" y="340">0</text>
<text x="291.3" y="340">0</text>
<text x="221.2" y="345.4">P9</text>
<text x="237.4" y="345.4">20 x 20</text>
<text x="274.4" y="345.4">0</text>
<text x="291.3" y="345.4">0</text>
<text x="221.2" y="350.7">P10</text>
<text x="237.4" y="350.7">20 x 20</text>
<text x="274.4" y="350.7">0</text>
<text x="291.3" y="350.7">0</text>
</g>
<g font-size="3.7">
<text x="440.5" y="350.3">PROJETO ESTRUTURAL - PLATAFORMA DO CURRAL BOVINO - FUNDAÇÃO</text>
<text x="418.5" y="382.1">1:50</text>
<text x="439.8" y="381.8">FORMA PILARES</text>
<text x="418.5" y="385.7">1:25</text>
<text x="439.8" y="386.2">DETALHE FUNDAÇÃO E PILARES</text>
</g>
<g font-size="3">
<text x="212.9" y="63.5">PLANTA</text>
<text x="271.9" y="65.9">CORTE</text>
<text x="304.2" y="64.4">0</text>
<text x="464.5" y="63.8" transform="rotate(-90 464.5 63.8)">38</text>
<text x="223.5" y="66.9">60</text>
<text x="246.2" y="71.7" transform="rotate(-90 246.2 71.7)">19</text>
<text x="400.8" y="69.7">CINTA - L1</text>
<text x="476.4" y="66.6">0</text>
<text x="223.5" y="74.9">20</text>
<text x="400.7" y="74">ESC 1:20</text>
<text x="208.9" y="84.8" transform="rotate(-90 208.9 84.8)">60</text>
<text x="216.9" y="84.8" transform="rotate(-90 216.9 84.8)">20</text>
<text x="247.9" y="84.8" transform="rotate(-90 247.9 84.8)">54</text>
<text x="419.1" y="85.6">20</text>
<text x="500.1" y="84.5" transform="rotate(-90 500.1 84.5)">ESC 1:25</text>
<text x="277.4" y="91.7" transform="rotate(-90 277.4 91.7)">VAR</text>
<text x="281.7" y="94.6" transform="rotate(-90 281.7 94.6)">100(+/-35)</text>
<text x="412.6" y="95.5" transform="rotate(-90 412.6 95.5)">20</text>
<text x="444.7" y="94.9">14</text>
<text x="464.6" y="92.7" transform="rotate(-90 464.6 92.7)">VAR</text>
<text x="487.4" y="93.9" transform="rotate(-90 487.4 93.9)">VAR</text>
<text x="246.3" y="98.1" transform="rotate(-90 246.3 98.1)">19</text>
<text x="252.1" y="96.4" transform="rotate(-90 252.1 96.4)">6 N2 ø6.3 c/9 C=89</text>
<text x="438.7" y="100.5">14</text>
<text x="491.3" y="97.2" transform="rotate(-90 491.3 97.2)">9 N1 c/12</text>
<text x="210.1" y="104.2">19</text>
<text x="223.5" y="106">54</text>
<text x="236.6" y="104.3">19</text>
<text x="313.1" y="105.3" transform="rotate(-90 313.1 105.3)">25</text>
<text x="429.6" y="104.6">9 N1 ø5.0 C=68</text>
<text x="468.6" y="102.8" transform="rotate(-90 468.6 102.8)">4 N3 ø10.0 C=VAR</text>
<text x="476.5" y="106.6">VAR</text>
<text x="211.8" y="110.1">6 N2 ø6.3 c/9 C=89</text>
<text x="459.9" y="108.7">20</text>
</g>
<g font-size="2.9">
<text x="232.3" y="173.7">Pilar que morre</text>
<text x="235.9" y="168">Legenda dos Pilares</text>
<text x="232.3" y="181.2">Pilar que passa</text>
<text x="232.3" y="188.7">Pilar que nasce</text>
<text x="232.3" y="196.2">Pilar com mudança de seção</text>
<text x="228.9" y="240.9">Características dos materiais</text>
<text x="234.4" y="244.6">fck</text>
<text x="256.7" y="244.6">Ecs</text>
<text x="230.5" y="248.5">(kgf/cm²)</text>
<text x="253.4" y="248.5">(kgf/cm²)</text>
<text x="233.8" y="252.1">250</text>
<text x="254.4" y="252.1">238000</text>
</g>
<g font-size="2.8">
<text x="75.9" y="59.9">20x20</text>
<text x="90.8" y="59.9">20x20</text>
<text x="75.9" y="124.9">20x20</text>
<text x="90.8" y="124.9">20x20</text>
<text x="75.9" y="171.9">20x20</text>
<text x="90.8" y="171.9">20x20</text>
<text x="75.9" y="249.4">20x20</text>
<text x="90.8" y="249.4">20x20</text>
<text x="75.9" y="326.9">20x20</text>
<text x="90.8" y="326.9">20x20</text>
</g>
<text font-size="1.7" x="542.2" y="409.7">9389922022_Curral.Bovino_Est.Plataforma.Fundacao</text>
</svg>
